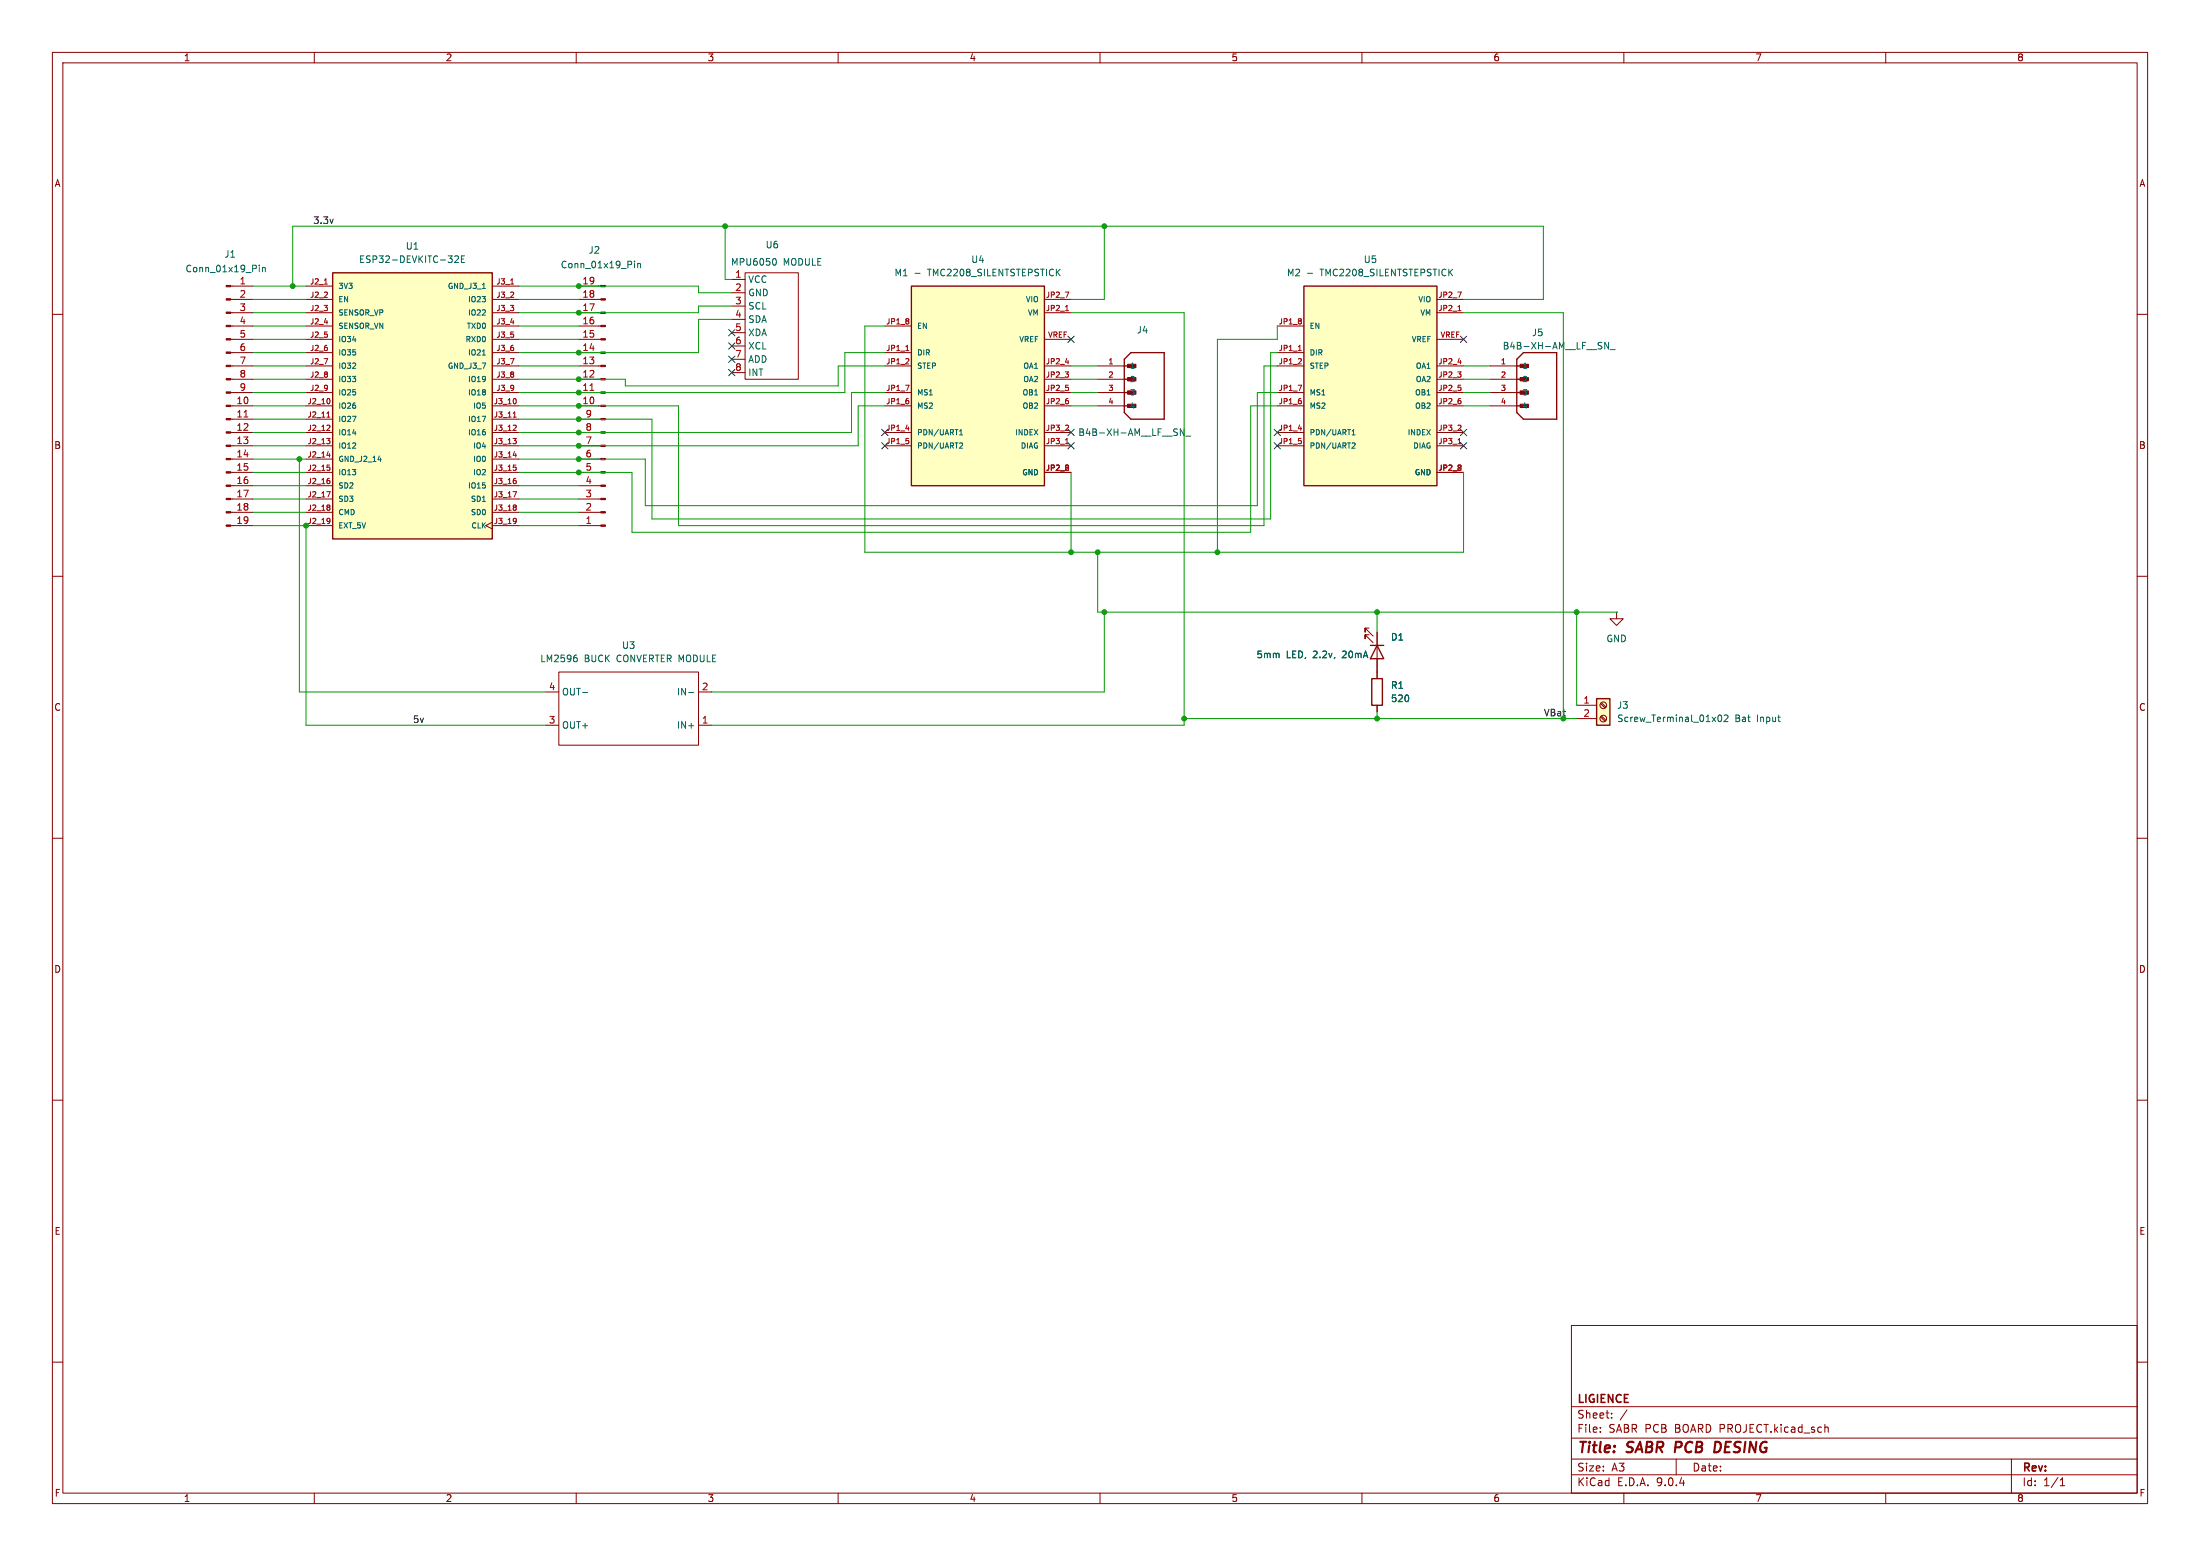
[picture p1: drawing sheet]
<svg xmlns="http://www.w3.org/2000/svg" width="420mm" height="297mm" viewBox="0 0 420 297" stroke-linecap="round" stroke-linejoin="round" font-family="sans-serif">
<g fill="none" stroke="#840000" stroke-width=".19">
<path d="M10 10h400v277h-400zM12 12h396v273h-396zM60 10v2M110 10v2M160 10v2M210 10v2M260 10v2M310 10v2M360 10v2M44 59.7h4.3M44 57.2h4.3M44 54.6h4.3"/>
<path d="M110.5 59.7h4.2M110.5 57.2h4.2M110.5 54.6h4.2M10 60h2M44 77.5h4.3M44 74.9h4.3M44 72.4h4.3M44 69.9h4.3M44 67.3h4.3M44 64.8h4.3M44 62.2h4.3M110.5 77.5h4.2"/>
<path d="M110.5 74.9h4.2M110.5 72.4h4.2M110.5 69.9h4.2M110.5 67.3h4.2M110.5 64.8h4.2M110.5 62.2h4.2M209.5 77.5h5.1M209.5 74.9h5.1M209.5 72.4h5.1M209.5 69.9h5.1M284.5 77.5h5.1M284.5 74.9h5.1"/>
<path d="M284.5 72.4h5.1M284.5 69.9h5.1M408 60h2M44 97.8h4.3M44 95.3h4.3M44 92.7h4.3M44 90.2h4.3M44 87.6h4.3M44 85.1h4.3M44 82.6h4.3M44 80h4.3M110.5 97.8h4.2"/>
<path d="M110.5 95.3h4.2M110.5 92.7h4.2M110.5 90.2h4.2M110.5 87.6h4.2M110.5 85.1h4.2M110.5 82.6h4.2M110.5 80h4.2M10 110h2M44 100.3h4.3M110.5 100.3h4.2M308.6 116.8v1.3h1.3l-1.3 1.3-1.3-1.3h1.3M308.6 116.8h.1"/>
<path d="M408 110h2M104.1 138.4h2.6M104.1 132.1h2.6M106.7 128.3h26.6v13.9h-26.6zM133.3 138.4h2.6M133.3 132.1h2.6M10 160h2M408 160h2M10 210h2M408 210h2M300 253h108v32h-108zM10 260h2"/>
<path d="M300 278.5h108M300 274.5h108M300 268.5h108M305.5 273.2v.2M305.5 272.5v.1M307.7 270.5v.2M307.7 269.8v.1M310.6 269.1l-1.3 1.9M320 278.5v3M348.6 272.4h.2l.2 .2v.8M384 278.5v6.5M408 260h2"/>
<path d="M60 285v2M110 285v2M160 285v2M210 285v2M260 285v2M300 281.5h108M310 285v2M360 285v2M393.3 283.6h.9M393.3 282.5l.4-.4v1.5"/>
</g>
<path d="M327.5 275.2l.7 .1M328.2 276.9l-.5 .3h-.5" fill="none" stroke="#840000" stroke-width=".4"/>
<g fill="#840000" stroke="#840000" stroke-width=".19">
<path d="M114.7 100.2h.9v.3h-.9z"/>
<path d="M114.7 97.7h.9v.2h-.9z"/>
<path d="M114.7 95.1h.9v.3h-.9z"/>
<path d="M114.7 92.6h.9v.2h-.9z"/>
<path d="M114.7 90h.9v.3h-.9z"/>
<path d="M114.7 87.5h.9v.3h-.9z"/>
<path d="M114.7 85h.9v.2h-.9z"/>
<path d="M114.7 82.4h.9v.3h-.9z"/>
<path d="M114.7 79.9h.9v.2h-.9z"/>
<path d="M114.7 77.3h.9v.3h-.9z"/>
<path d="M114.7 74.8h.9v.3h-.9z"/>
<path d="M114.7 72.3h.9v.2h-.9z"/>
<path d="M114.7 69.7h.9v.3h-.9z"/>
<path d="M114.7 67.2h.9v.2h-.9z"/>
<path d="M114.7 64.6h.9v.3h-.9z"/>
<path d="M114.7 62.1h.9v.3h-.9z"/>
<path d="M114.7 59.6h.9v.2h-.9z"/>
<path d="M114.7 57h.9v.3h-.9z"/>
<path d="M114.7 54.5h.9v.2h-.9z"/>
<path d="M290.2 69.5h1.6v.7h-1.6z"/>
<path d="M43.2 54.5h.8v.2h-.8z"/>
<path d="M43.2 57h.8v.3h-.8z"/>
<path d="M43.2 59.6h.8v.2h-.8z"/>
<path d="M43.2 62.1h.8v.3h-.8z"/>
<path d="M43.2 64.6h.8v.3h-.8z"/>
<path d="M43.2 67.2h.8v.2h-.8z"/>
<path d="M43.2 69.7h.8v.3h-.8z"/>
<path d="M43.2 72.3h.8v.2h-.8z"/>
<path d="M43.2 74.8h.8v.3h-.8z"/>
<path d="M43.2 77.3h.8v.3h-.8z"/>
<path d="M43.2 79.9h.8v.2h-.8z"/>
<path d="M43.2 82.4h.8v.3h-.8z"/>
<path d="M43.2 85h.8v.2h-.8z"/>
<path d="M43.2 87.5h.8v.3h-.8z"/>
<path d="M43.2 90h.8v.3h-.8z"/>
<path d="M43.2 92.6h.8v.2h-.8z"/>
<path d="M43.2 95.1h.8v.3h-.8z"/>
<path d="M43.2 97.7h.8v.2h-.8z"/>
<path d="M43.2 100.2h.8v.3h-.8z"/>
<path d="M215.3 69.5h1.6v.7h-1.6z"/>
</g>
<path d="M46.6 79.6h.7M112.6 74.5h.8" fill="none" stroke="#a90000" stroke-width=".19"/>
<g fill="none" stroke="#006464" stroke-width=".19">
<path d="M49.5 50.6v.1M49.5 51v.9M50.1 51v.9M50.1 51.2l.2-.2 .3 .1v.8M121.1 49.9v.1M121.1 50.3v.8M121.7 50.3v.8M121.7 50.4l.2-.1h.3l.1 .8M306.4 65.3l.7 1.3v-1.3M307.4 66.7h.9M225.3 81.9l.8 1.2v-1.2M226.4 83.3h.9"/>
<path d="M109.9 125h.2M110 125.5l.2 .3v.3l-.2 .2M111.2 132.2h1M131.5 132.2h.9"/>
</g>
<path d="M214.6 69.9h1.9M214.6 72.4h1.9M214.6 74.9h1.9M214.6 77.5h1.9M214.6 68.6l1.3-1.3h6.3v12.7h-6.3l-1.3-1.3zM289.6 69.9h1.9M289.6 72.4h1.9M289.6 74.9h1.9M289.6 77.5h1.9M290.8 67.3h6.4v12.7h-6.4l-1.2-1.3v-10.1z" fill="none" stroke="#840000" stroke-width=".25"/>
<path d="M304.8 133.4h2.5v5h-2.5z" fill="#ffffc2"/>
<path d="M261.6 123.2h2.6M262.9 123.2l1.3 2.5h-2.6zM304.8 133.4h2.5v5h-2.5z" fill="none" stroke="#840000" stroke-width=".25"/>
<g fill="none" stroke="#840000" stroke-width=".19">
<path d="M261.4 119.9h-.8v.8v-.8l1.5 1.5M261.4 121.2h-.8v.7v-.7l1.5 1.5M262.9 120.7v7.6M301 134.6h3.8M301 137.2h3.8M305.5 134.3l.9 .8M305.5 136.8l.9 .9M305.7 134.1l.9 .9M305.7 136.7l.9 .8"/>
<circle cx="306.1" cy="137.2" r=".63"/>
<circle cx="306.1" cy="134.6" r=".63"/>
</g>
<path d="M328.1 136.6l.2-.1a.68 .68 0 0 1 .4 .6 .68 .68 0 0 1-.4 .6l-.3-.4zM329.2 136.6l.4-.1 .3 .3-.8 .9h.8" fill="none" stroke="#006464" stroke-width=".19"/>
<path d="M174 54.6h25.4v38.1h-25.4z" fill="#ffffc2"/>
<path d="M174 54.6h25.4v38.1h-25.4z" fill="none" stroke="#840000" stroke-width=".25"/>
<g fill="none" stroke="#840000" stroke-width=".19">
<path d="M139.7 53.3h2.5M139.7 55.9h2.5M139.7 58.4h2.5M142.2 52.1h10.2v20.3h-10.2zM199.4 57.2h5.1M199.4 59.7h5.1M139.7 61h2.5M139.7 63.5h2.5M139.7 66h2.5M139.7 68.6h2.5M139.7 71.1h2.5M168.9 62.2h5.1"/>
<path d="M168.9 67.3h5.1M168.9 69.9h5.1M168.9 74.9h5.1M168.9 77.5h5.1M199.4 69.9h5.1M199.4 74.9h5.1M199.4 77.5h5.1M199.4 64.8h5.1M199.4 72.4h5.1M168.9 82.6h5.1M168.9 85.1h5.1M199.4 82.6h5.1"/>
<path d="M199.4 85.1h5.1M199.4 90.2h5.1"/>
</g>
<path d="M203.4 55.7h.6l-.4 1.1M203.4 59.3h.6M172.9 73.5h.7l-.5 1M172.9 66.9h.6M203.4 69.1h.6M172.9 81.8h.7M203.4 84.7h.6" fill="none" stroke="#a90000" stroke-width=".19"/>
<path d="M147.8 49.3a.68 .68 0 0 1 .4 .7 .68 .68 0 0 1-.4 .6M174.7 52.2h1M183.2 83h.6M183.2 82.3l.3-.3v1M183.3 84.5l.4 .1 .1 .2-.7 .8h.7" fill="none" stroke="#006464" stroke-width=".19"/>
<path d="M63.5 52.1h30.5v50.8h-30.5z" fill="#ffffc2"/>
<path d="M63.5 52.1h30.5v50.8h-30.5z" fill="none" stroke="#840000" stroke-width=".25"/>
<g fill="none" stroke="#840000" stroke-width=".19">
<path d="M58.4 54.6h5.1M58.4 57.2h5.1M58.4 59.7h5.1M94 54.6h5.1M94 57.2h5.1M94 59.7h5.1M58.4 62.2h5.1M58.4 64.8h5.1M58.4 67.3h5.1M58.4 69.9h5.1M58.4 72.4h5.1M58.4 74.9h5.1"/>
<path d="M58.4 77.5h5.1M94 62.2h5.1M94 64.8h5.1M94 67.3h5.1M94 69.9h5.1M94 72.4h5.1M94 74.9h5.1M94 77.5h5.1M58.4 80h5.1M58.4 82.6h5.1M58.4 85.1h5.1M58.4 87.6h5.1"/>
<path d="M58.4 90.2h5.1M58.4 92.7h5.1M58.4 95.3h5.1M58.4 97.8h5.1M94 99.7l-1.3 .6 1.3 .7M94 80h5.1M94 82.6h5.1M94 85.1h5.1M94 87.6h5.1M94 90.2h5.1M94 92.7h5.1M94 95.3h5.1"/>
<path d="M94 97.8h5.1M58.4 100.3h5.1M94 100.3h5.1"/>
</g>
<g fill="none" stroke="#a90000" stroke-width=".19">
<path d="M61.9 54.2h.6M97.5 54.2h.6M62.4 79.6h.6M62.6 78.8l.1-.2v1M62.9 76.2l.1 .3-.1 .5M98 79.6h.6M98.2 78.8l.1-.2v1M98.5 76.2l.1 .3-.1 .5M62.4 83.7h.6l-.3 .4M62.4 93.8h.6l-.4 1.1M62.4 86.9h.6M62.5 88.8h.4"/>
<path d="M62.8 81.1l.2 .2-.1 .3-.5 .6h.6M62.9 84.1l.1 .2-.1 .4M62.9 89.2l.1 .1-.1 .4M62.9 91.7l.1 .2-.1 .4M62.9 96.4l.1 .2-.1 .2M62.9 96.9l.1 .1-.1 .4M62.9 99l.1 .5-.2 .3M63 99.4l-.1 .1M97.9 83.7h.7l-.4 .4M97.9 93.8h.7l-.4 1.1M98 86.9h.6M98 88.8h.5"/>
<path d="M98.4 81.1l.2 .2-.1 .3-.6 .6h.7M98.5 84.1l.1 .2-.1 .4M98.5 89.2l.1 .1-.1 .4M98.5 91.7l.1 .2-.1 .4M98.5 96.4l.1 .2-.1 .2M98.5 96.9l.1 .1-.1 .4M98.5 99l.1 .5-.2 .3M98.6 99.4l-.1 .1"/>
</g>
<path d="M86.8 49l.5-.2 .2 .4-.7 .9h.7M88.1 49.4h.4M88.7 48.8h-.6v1.3h.6M92.1 55.1h.6M92.1 67.8h.6M72.2 87.8h.6" fill="none" stroke="#006464" stroke-width=".19"/>
<path d="M248.9 54.6h25.4v38.1h-25.4z" fill="#ffffc2"/>
<path d="M248.9 54.6h25.4v38.1h-25.4zM261.9 129.5h2v5.1h-2z" fill="none" stroke="#840000" stroke-width=".25"/>
<g fill="none" stroke="#840000" stroke-width=".19">
<path d="M274.3 57.2h5.1M274.3 59.7h5.1M243.8 62.2h5.1M243.8 67.3h5.1M243.8 69.9h5.1M243.8 74.9h5.1M243.8 77.5h5.1M274.3 69.9h5.1M274.3 74.9h5.1M274.3 77.5h5.1M274.3 64.8h5.1M274.3 72.4h5.1"/>
<path d="M243.8 82.6h5.1M243.8 85.1h5.1M274.3 82.6h5.1M274.3 85.1h5.1M274.3 90.2h5.1M262.9 120.7v2.5M262.9 125.7v3.8M262.9 134.6v1.3"/>
</g>
<path d="M278.3 55.7h.7l-.5 1.1M278.3 59.3h.6M247.8 73.5h.7l-.5 1M247.9 66.9h.5M278.3 69.1h.7M247.9 81.8h.6M278.3 84.7h.6" fill="none" stroke="#a90000" stroke-width=".19"/>
<path d="M249.6 52.2h1M258.1 83h.6M258.1 82.3l.3-.3v1M258.3 84.5l.3 .1 .1 .2-.6 .8h.6" fill="none" stroke="#006464" stroke-width=".19"/>
<g fill="none" stroke="#009600" stroke-width=".19">
<path d="M48.3 59.7h10.1M48.3 57.2h10.1M48.3 54.6h10.1M55.9 54.6v-11.4h238.7v14h-15.2M99.1 57.2h11.4M99.1 54.6h34.2v1.3h6.4M138.4 43.2v10.1h1.3M139.7 58.4h-6.4v1.3h-34.2M204.5 59.7h21.6v78.7h-90.2M210.8 43.2v14h-6.3M279.4 59.7h19v77.5M48.3 74.9h10.1"/>
<path d="M48.3 64.8h10.1M48.3 62.2h10.1M48.3 67.3h10.1M48.3 69.9h10.1M48.3 72.4h10.1M48.3 77.5h10.1M99.1 64.8h11.4M99.1 62.2h11.4M99.1 69.9h11.4M139.7 61h-6.4v6.3h-34.2M168.9 69.9h-8.9v3.8h-40.6v-1.3h-20.3M168.9 62.2h-3.8v43.2h114.3v-15.2"/>
<path d="M168.9 74.9h-6.3v7.7h-63.5M168.9 77.5h-5.1v7.6h-64.7M168.9 67.3h-7.6v7.6h-62.2M204.5 74.9h5M204.5 69.9h5M204.5 72.4h5M204.5 77.5h5M243.8 67.3h-1.2v31.8h-118.1v-19.1h-25.4M243.8 74.9h-3.8v21.6h-116.8v-8.9h-24.1M243.8 69.9h-2.5v30.4h-111.8v-22.8h-30.4M243.8 77.5h-5v24.1h-118.2v-11.4h-21.5M243.8 62.2v2.6h-11.4v40.6"/>
<path d="M279.4 74.9h5.1M279.4 69.9h5.1M279.4 72.4h5.1M279.4 77.5h5.1M48.3 82.6h10.1M48.3 85.1h10.1M48.3 80h10.1M48.3 97.8h10.1M48.3 87.6h10.1M48.3 90.2h10.1M48.3 95.3h10.1M48.3 92.7h10.1"/>
<path d="M57.1 87.6v44.5h47M99.1 97.8h11.4M99.1 95.3h11.4M99.1 92.7h11.4M204.5 90.2v15.2M48.3 100.3h10.1v38.1h45.7M99.1 100.3h11.4M209.5 105.4v11.4h99.1M210.8 116.8v15.3h-74.9M262.9 116.8v3.9M301 116.8v17.8M226.1 137.2h74.9"/>
<path d="M262.9 135.9v1.3"/>
</g>
<g fill="none" stroke="#000084" stroke-width=".19">
<path d="M139.1 62.9l1.2 1.2M139.1 70.5l1.2 1.2M139.1 68l1.2 1.2M139.1 65.4l1.2 1.2M140.3 62.9l-1.2 1.2M140.3 70.5l-1.2 1.2M140.3 68l-1.2 1.2M140.3 65.4l-1.2 1.2M203.9 64.2l1.2 1.2M205.1 64.2l-1.2 1.2M278.8 64.2l1.2 1.2M280 64.2l-1.2 1.2"/>
<path d="M168.3 84.5l1.2 1.2M168.3 81.9l1.2 1.3M169.5 84.5l-1.2 1.2M169.5 81.9l-1.2 1.3M203.9 84.5l1.2 1.2M203.9 81.9l1.2 1.3M205.1 84.5l-1.2 1.2M205.1 81.9l-1.2 1.3M243.2 84.5l1.2 1.2M243.2 81.9l1.2 1.3M244.4 84.5l-1.2 1.2M244.4 81.9l-1.2 1.3"/>
<path d="M278.8 81.9l1.2 1.3M278.8 84.5l1.2 1.2M280 81.9l-1.2 1.3M280 84.5l-1.2 1.2"/>
</g>
<g fill="#009600" stroke="#009600" stroke-width=".19">
<circle cx="110.5" cy="85.1" r=".46"/>
<circle cx="110.5" cy="82.6" r=".46"/>
<circle cx="110.5" cy="74.9" r=".46"/>
<circle cx="110.5" cy="80" r=".46"/>
<circle cx="110.5" cy="77.5" r=".46"/>
<circle cx="204.5" cy="105.4" r=".46"/>
<circle cx="210.8" cy="43.2" r=".46"/>
<circle cx="55.9" cy="54.6" r=".46"/>
<circle cx="58.4" cy="100.3" r=".46"/>
<circle cx="57.1" cy="87.6" r=".46"/>
<circle cx="138.4" cy="43.2" r=".46"/>
<circle cx="110.5" cy="87.6" r=".46"/>
<circle cx="110.5" cy="67.3" r=".46"/>
<circle cx="110.5" cy="72.4" r=".46"/>
<circle cx="110.5" cy="90.2" r=".46"/>
<circle cx="110.5" cy="59.7" r=".46"/>
<circle cx="110.5" cy="54.6" r=".46"/>
<circle cx="226.1" cy="137.2" r=".46"/>
<circle cx="210.8" cy="116.8" r=".46"/>
<circle cx="209.5" cy="105.4" r=".46"/>
<circle cx="232.4" cy="105.4" r=".46"/>
<circle cx="262.9" cy="137.2" r=".46"/>
<circle cx="301" cy="116.8" r=".46"/>
<circle cx="298.4" cy="137.2" r=".46"/>
<circle cx="262.9" cy="116.8" r=".46"/>
</g>
<g font-size="2.8" fill="#840000">
<text x="301" y="277.9">Title:</text>
<text x="310.6" y="277.9">SABR PCB</text>
<text x="328.9" y="277.9">DESING</text>
</g>
<g font-size="2.1" fill="#840000">
<text x="301" y="268.2">LIGIENCE</text>
<text x="301" y="273.7">File:</text>
<text x="301" y="271">Sheet:</text>
<text x="307.1" y="273.7">SABR PCB</text>
<text x="319.9" y="273.7">BOARD PROJECT.kicad_sch</text>
<text x="301" y="281.1">Size:</text>
<text x="307.6" y="281.1">A3</text>
<text x="323" y="281.1">Date:</text>
<text x="386" y="281.3">Rev:</text>
<text x="301" y="283.9">KiCad</text>
<text x="308.7" y="283.9">E.D.A.</text>
<text x="316.3" y="283.9">9.0.4</text>
<text x="386" y="283.9">Id:</text>
<text x="390.1" y="283.9">1/1</text>
</g>
<g font-size="1.8" fill="#840000">
<text x="35" y="11.9">1</text>
<text x="85" y="11.9">2</text>
<text x="135" y="11.9">3</text>
<text x="185" y="11.9">4</text>
<text x="235" y="11.9">5</text>
<text x="285" y="11.9">6</text>
<text x="335" y="11.9">7</text>
<text x="385" y="11.9">8</text>
<text x="10.3" y="35.9">A</text>
<text x="408.3" y="35.9">A</text>
<text x="10.3" y="85.9">B</text>
<text x="408.2" y="85.9">B</text>
<text x="10.3" y="135.9">C</text>
<text x="408.2" y="135.9">C</text>
<text x="10.3" y="185.9">D</text>
<text x="408.2" y="185.9">D</text>
<text x="10.3" y="235.9">E</text>
<text x="408.3" y="235.9">E</text>
<text x="10.3" y="285.9">F</text>
<text x="35" y="286.9">1</text>
<text x="85" y="286.9">2</text>
<text x="135" y="286.9">3</text>
<text x="185" y="286.9">4</text>
<text x="235" y="286.9">5</text>
<text x="285" y="286.9">6</text>
<text x="335" y="286.9">7</text>
<text x="385" y="286.9">8</text>
<text x="408.3" y="285.9">F</text>
</g>
<g font-size="1.8" fill="#0f0f0f">
<text x="59.7" y="42.8">3.3v</text>
<text x="294.6" y="136.8">VBat</text>
<text x="78.7" y="138.1">5v</text>
</g>
<g font-size="1.8" fill="#006464">
<text x="77.4" y="47.9">U1</text>
<text x="146.1" y="47.6">U6</text>
<text x="35.3" y="52.2">Conn_01x19_Pin</text>
<text x="42.8" y="49.4">J1</text>
<text x="68.4" y="50.4">ESP32-DEVKITC-32E</text>
<text x="106.9" y="51.4">Conn_01x19_Pin</text>
<text x="112.3" y="48.6">J2</text>
<text x="139.5" y="50.9">MPU6050</text>
<text x="149.5" y="50.9">MODULE</text>
<text x="170.7" y="52.9">M1</text>
<text x="177.2" y="52.9">TMC2208_SILENTSTEPSTICK</text>
<text x="185.3" y="50.4">U4</text>
<text x="245.6" y="52.9">M2</text>
<text x="252.2" y="52.9">TMC2208_SILENTSTEPSTICK</text>
<text x="260.2" y="50.4">U5</text>
<text x="142.7" y="54.2">VCC</text>
<text x="142.7" y="56.7">GND</text>
<text x="142.7" y="59.3">SCL</text>
<text x="142.7" y="61.8">SDA</text>
<text x="142.7" y="64.4">XDA</text>
<text x="216.9" y="63.9">J4</text>
<text x="292.4" y="64.4">J5</text>
<text x="142.7" y="66.9">XCL</text>
<text x="142.7" y="69.4">ADD</text>
<text x="142.7" y="72">INT</text>
<text x="286.8" y="66.9">B4B-XH-AM__LF__SN_</text>
<text x="205.7" y="83.4">B4B-XH-AM__LF__SN_</text>
<text x="118.6" y="124.1">U3</text>
<text x="239.8" y="125.8">5mm</text>
<text x="245.6" y="125.8">LED,</text>
<text x="250.8" y="125.8">2.2v,</text>
<text x="256.5" y="125.8">20mA</text>
<text x="265.4" y="122.5">D1</text>
<text x="306.6" y="122.8">GND</text>
<text x="103" y="126.6">LM2596</text>
<text x="111.5" y="126.6">BUCK</text>
<text x="117.8" y="126.6">CONVERTER MODULE</text>
<text x="265.4" y="131.7">R1</text>
<text x="107.2" y="132.9">OUT-</text>
<text x="129.1" y="132.9">IN-</text>
<text x="265.4" y="134.2">520</text>
<text x="308.6" y="135.5">J3</text>
<text x="107.2" y="139.3">OUT+</text>
<text x="129.1" y="139.3">IN+</text>
<text x="308.6" y="138">Screw_Terminal_01x02</text>
<text x="331.2" y="138">Bat</text>
<text x="335.5" y="138">Input</text>
</g>
<g font-size="1.8" fill="#a90000">
<text x="140.3" y="53.1">1</text>
<text x="45.6" y="54.4">1</text>
<text x="45.6" y="56.9">2</text>
<text x="45.6" y="59.4">3</text>
<text x="111.1" y="59.4">17</text>
<text x="111.1" y="56.9">18</text>
<text x="111.1" y="54.4">19</text>
<text x="140.3" y="55.6">2</text>
<text x="140.3" y="58.2">3</text>
<text x="45.6" y="62">4</text>
<text x="45.6" y="64.5">5</text>
<text x="111.1" y="64.5">15</text>
<text x="111.1" y="62">16</text>
<text x="140.3" y="60.7">4</text>
<text x="140.3" y="63.2">5</text>
<text x="140.3" y="65.8">6</text>
<text x="45.6" y="67.1">6</text>
<text x="45.6" y="69.6">7</text>
<text x="111.1" y="69.6">13</text>
<text x="111.1" y="67.1">14</text>
<text x="140.3" y="68.3">7</text>
<text x="140.3" y="70.9">8</text>
<text x="45" y="77.2">10</text>
<text x="45.6" y="72.1">8</text>
<text x="45.6" y="74.7">9</text>
<text x="111.1" y="77.2">10</text>
<text x="111.1" y="74.7">11</text>
<text x="111.1" y="72.1">12</text>
<text x="45" y="79.8">11</text>
<text x="45" y="82.3">12</text>
<text x="111.7" y="82.3">8</text>
<text x="111.7" y="79.8">9</text>
<text x="45" y="84.8">13</text>
<text x="45" y="87.4">14</text>
<text x="45" y="89.9">15</text>
<text x="111.7" y="89.9">5</text>
<text x="111.7" y="87.4">6</text>
<text x="111.7" y="84.8">7</text>
<text x="45" y="92.5">16</text>
<text x="45" y="95">17</text>
<text x="111.7" y="95">3</text>
<text x="111.7" y="92.5">4</text>
<text x="45" y="97.5">18</text>
<text x="45" y="100.1">19</text>
<text x="111.7" y="100.1">1</text>
<text x="111.7" y="97.5">2</text>
<text x="104.7" y="131.8">4</text>
<text x="133.9" y="131.8">2</text>
<text x="302.2" y="134.4">1</text>
<text x="302.2" y="136.9">2</text>
<text x="104.7" y="138.2">3</text>
<text x="133.9" y="138.2">1</text>
</g>
<g font-size="1.4" fill="#a90000">
<text x="59.1" y="54.4">J2_1</text>
<text x="59.1" y="56.9">J2_2</text>
<text x="59.1" y="59.4">J2_3</text>
<text x="94.7" y="54.4">J3_1</text>
<text x="94.7" y="56.9">J3_2</text>
<text x="94.7" y="59.4">J3_3</text>
<text x="199.6" y="56.9">JP2_7</text>
<text x="199.6" y="59.4">JP2_1</text>
<text x="274.5" y="56.9">JP2_7</text>
<text x="274.5" y="59.4">JP2_1</text>
<text x="59.1" y="62">J2_4</text>
<text x="59.1" y="64.5">J2_5</text>
<text x="94.7" y="62">J3_4</text>
<text x="94.7" y="64.5">J3_5</text>
<text x="169.1" y="62">JP1_8</text>
<text x="200" y="64.5">VREF</text>
<text x="244" y="62">JP1_8</text>
<text x="274.9" y="64.5">VREF</text>
<text x="59.1" y="67.1">J2_6</text>
<text x="59.1" y="69.6">J2_7</text>
<text x="94.7" y="67.1">J3_6</text>
<text x="94.7" y="69.6">J3_7</text>
<text x="169.1" y="67.1">JP1_1</text>
<text x="169.1" y="69.6">JP1_2</text>
<text x="199.6" y="69.6">JP2_4</text>
<text x="211.5" y="69.6">1</text>
<text x="244" y="67.1">JP1_1</text>
<text x="244" y="69.6">JP1_2</text>
<text x="274.5" y="69.6">JP2_4</text>
<text x="286.4" y="69.6">1</text>
<text x="58.6" y="77.2">J2_10</text>
<text x="59.1" y="72.1">J2_8</text>
<text x="59.1" y="74.7">J2_9</text>
<text x="94.2" y="77.2">J3_10</text>
<text x="94.7" y="72.1">J3_8</text>
<text x="94.7" y="74.7">J3_9</text>
<text x="169.1" y="74.7">JP1_7</text>
<text x="169.1" y="77.2">JP1_6</text>
<text x="199.6" y="72.1">JP2_3</text>
<text x="199.6" y="74.7">JP2_5</text>
<text x="199.6" y="77.2">JP2_6</text>
<text x="211.5" y="72.1">2</text>
<text x="211.5" y="74.7">3</text>
<text x="211.5" y="77.2">4</text>
<text x="244" y="74.7">JP1_7</text>
<text x="244" y="77.2">JP1_6</text>
<text x="274.5" y="72.1">JP2_3</text>
<text x="274.5" y="74.7">JP2_5</text>
<text x="274.5" y="77.2">JP2_6</text>
<text x="286.4" y="72.1">2</text>
<text x="286.4" y="74.7">3</text>
<text x="286.4" y="77.2">4</text>
<text x="58.6" y="79.8">J2_11</text>
<text x="58.6" y="82.3">J2_12</text>
<text x="94.2" y="79.8">J3_11</text>
<text x="94.2" y="82.3">J3_12</text>
<text x="169.1" y="82.3">JP1_4</text>
<text x="199.6" y="82.3">JP3_2</text>
<text x="244" y="82.3">JP1_4</text>
<text x="274.5" y="82.3">JP3_2</text>
<text x="58.6" y="84.8">J2_13</text>
<text x="58.6" y="87.4">J2_14</text>
<text x="58.6" y="89.9">J2_15</text>
<text x="94.2" y="84.8">J3_13</text>
<text x="94.2" y="87.4">J3_14</text>
<text x="94.2" y="89.9">J3_15</text>
<text x="169.1" y="84.8">JP1_5</text>
<text x="199.6" y="84.8">JP3_1</text>
<text x="199.6" y="89.9">JP2_2</text>
<text x="202.8" y="89.9">8</text>
<text x="244" y="84.8">JP1_5</text>
<text x="274.5" y="84.8">JP3_1</text>
<text x="274.5" y="89.9">JP2_2</text>
<text x="277.7" y="89.9">8</text>
<text x="58.6" y="92.5">J2_16</text>
<text x="58.6" y="95">J2_17</text>
<text x="94.2" y="92.5">J3_16</text>
<text x="94.2" y="95">J3_17</text>
<text x="58.6" y="97.5">J2_18</text>
<text x="58.6" y="100.1">J2_19</text>
<text x="94.2" y="97.5">J3_18</text>
<text x="94.2" y="100.1">J3_19</text>
</g>
<g font-size="1.4" fill="#006464">
<text x="64.5" y="55.3">3V3</text>
<text x="64.5" y="57.9">EN</text>
<text x="85.4" y="55.3">GND_J3_1</text>
<text x="89.2" y="57.9">IO23</text>
<text x="195.7" y="57.9">VIO</text>
<text x="270.6" y="57.9">VIO</text>
<text x="64.5" y="60.4">SENSOR_VP</text>
<text x="64.5" y="63">SENSOR_VN</text>
<text x="64.5" y="65.5">IO34</text>
<text x="88.7" y="65.5">RXD0</text>
<text x="89" y="63">TXD0</text>
<text x="89.2" y="60.4">IO22</text>
<text x="175" y="63">EN</text>
<text x="194.4" y="65.5">VREF</text>
<text x="196.1" y="60.4">VM</text>
<text x="249.9" y="63">EN</text>
<text x="269.4" y="65.5">VREF</text>
<text x="271" y="60.4">VM</text>
<text x="64.5" y="68">IO35</text>
<text x="64.5" y="70.6">IO32</text>
<text x="85.4" y="70.6">GND_J3_7</text>
<text x="89.2" y="68">IO21</text>
<text x="175" y="68">DIR</text>
<text x="175" y="70.6">STEP</text>
<text x="195.2" y="70.6">OA1</text>
<text x="215.6" y="70.6">1</text>
<text x="249.9" y="68">DIR</text>
<text x="249.9" y="70.6">STEP</text>
<text x="270.1" y="70.6">OA1</text>
<text x="290.6" y="70.6">1</text>
<text x="64.5" y="73.1">IO33</text>
<text x="64.5" y="75.7">IO25</text>
<text x="89.2" y="73.1">IO19</text>
<text x="89.2" y="75.7">IO18</text>
<text x="175" y="75.7">MS1</text>
<text x="195.1" y="75.7">OB1</text>
<text x="195.2" y="73.1">OA2</text>
<text x="215.6" y="73.1">2</text>
<text x="215.6" y="75.7">3</text>
<text x="249.9" y="75.7">MS1</text>
<text x="270" y="75.7">OB1</text>
<text x="270.1" y="73.1">OA2</text>
<text x="290.6" y="73.1">2</text>
<text x="290.6" y="75.7">3</text>
<text x="64.5" y="78.2">IO26</text>
<text x="64.5" y="80.7">IO27</text>
<text x="64.5" y="83.3">IO14</text>
<text x="89.2" y="80.7">IO17</text>
<text x="89.2" y="83.3">IO16</text>
<text x="90.2" y="78.2">IO5</text>
<text x="175" y="78.2">MS2</text>
<text x="175" y="83.3">PDN/UART1</text>
<text x="193.7" y="83.3">INDEX</text>
<text x="195.1" y="78.2">OB2</text>
<text x="215.6" y="78.2">4</text>
<text x="249.9" y="78.2">MS2</text>
<text x="249.9" y="83.3">PDN/UART1</text>
<text x="268.6" y="83.3">INDEX</text>
<text x="270" y="78.2">OB2</text>
<text x="290.6" y="78.2">4</text>
<text x="64.5" y="85.8">IO12</text>
<text x="64.5" y="88.4">GND_J2_14</text>
<text x="90.2" y="85.8">IO4</text>
<text x="90.2" y="88.4">IO0</text>
<text x="175" y="85.8">PDN/UART2</text>
<text x="194.7" y="85.8">DIAG</text>
<text x="249.9" y="85.8">PDN/UART2</text>
<text x="269.7" y="85.8">DIAG</text>
<text x="64.5" y="90.9">IO13</text>
<text x="64.5" y="93.4">SD2</text>
<text x="64.5" y="96">SD3</text>
<text x="89.2" y="93.4">IO15</text>
<text x="89.8" y="96">SD1</text>
<text x="90.2" y="90.9">IO2</text>
<text x="195" y="90.9">GND</text>
<text x="270" y="90.9">GND</text>
<text x="64.5" y="98.5">CMD</text>
<text x="64.5" y="101.1">EXT_5V</text>
<text x="89.8" y="98.5">SD0</text>
<text x="89.9" y="101.1">CLK</text>
</g>
</svg>
